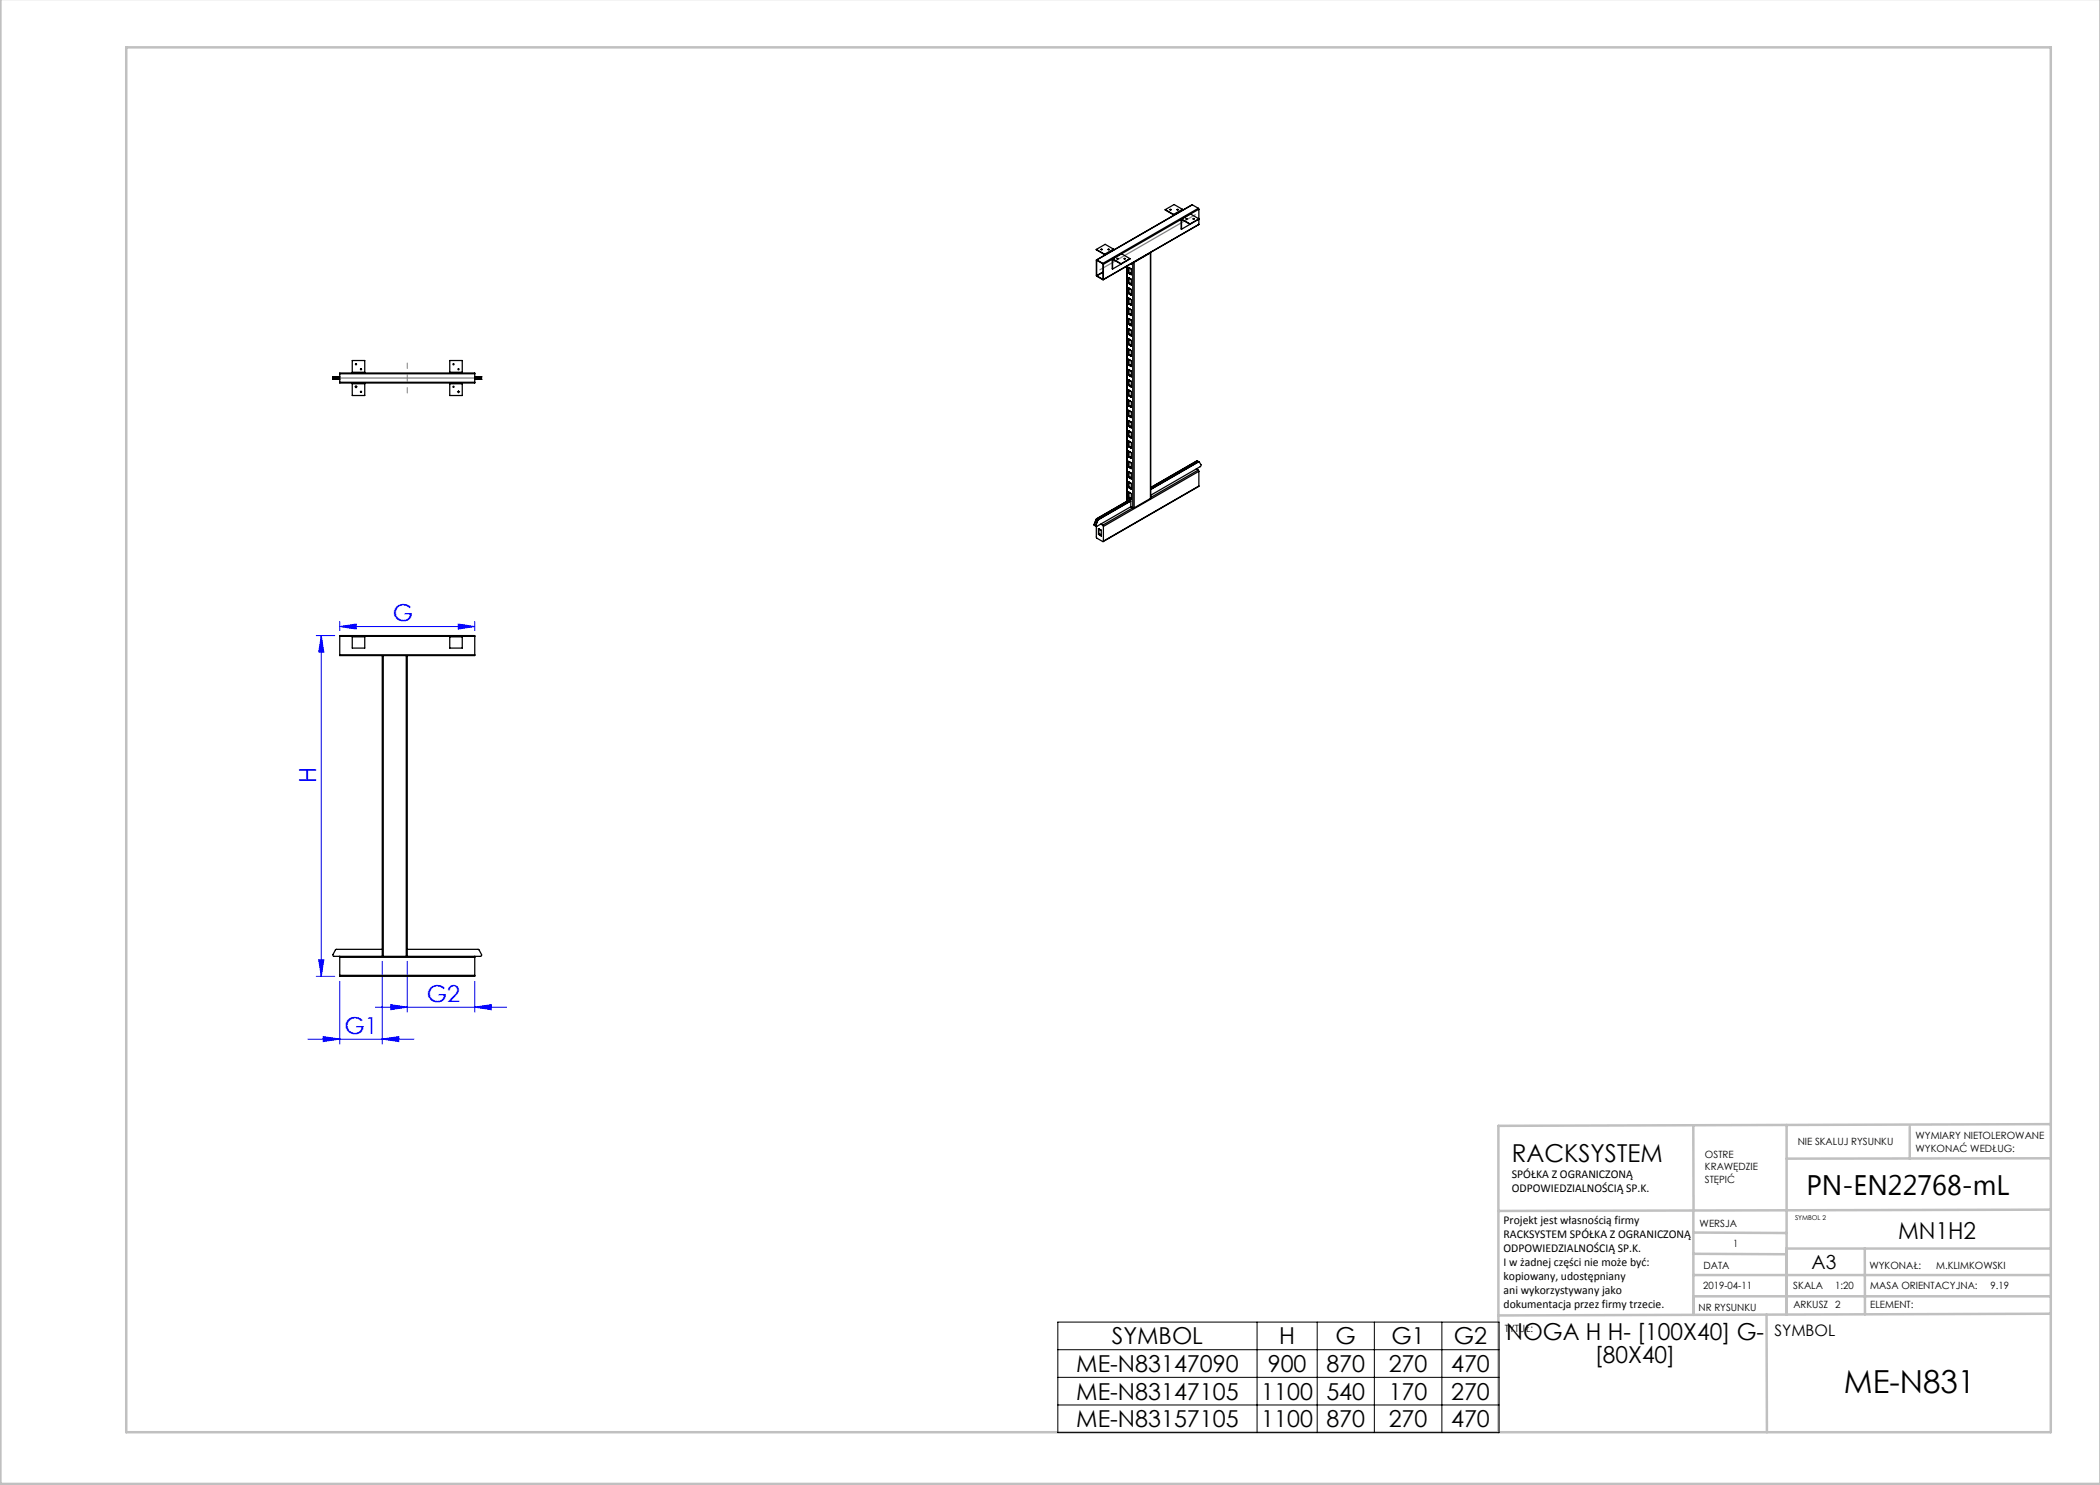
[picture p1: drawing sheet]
<svg xmlns="http://www.w3.org/2000/svg" width="420mm" height="297mm" viewBox="0 0 420 297" stroke-linecap="round" stroke-linejoin="round" font-family="sans-serif">
<g fill="none" stroke="#00f" stroke-width=".2">
<path d="M63.3 127.1h3.7M64.3 127.1v68.2M64.3 127.1l.5 3.3h-1.1zM68 125.3l3.3-.5v1zM68 124.3v1.8M68 125.3h27M91.6 124.8l3.4 .5-3.4 .5zM95 124.3v1.8M63.3 195.3h3.7M63.7 192h1.1l-.5 3.3zM68 196.3v12.5M76.5 192.3v16.5"/>
<path d="M81.5 192.3v10.1M95 196.3v6.1M61.6 207.8h21.2M64.6 207.3l3.4 .5-3.4 .5zM75.1 201.4h26.2M76.5 207.8l3.3-.5v1zM78.1 200.9l3.4 .5-3.4 .5zM95 201.4l3.3-.5v1z"/>
</g>
<g fill="none" stroke="#c0c0c0" stroke-width=".5">
<path d="M.1 -.1v296.9h419.9M25.2 9.5h385v276.9h-385zM338.7 225.2v16.9M357.3 225v37.9M382 225.4v6.3M410.1 224.8l-110.4 .4v61.2M410.1 231.7h-52.8M338.7 259.3h71.5M338.7 255h71.5M338.7 250.8l18.6 .1M338.7 246.5l18.6 .1M338.7 242.1v20.9"/>
<path d="M373 249.7v13.2M410.1 241.9l-110.4 .3M410.2 249.7h-52.9v13.2M353.3 262.9l.1 23.5M410.2 262.7l-110.5 .4"/>
</g>
<path d="M222.8 49.9l-1.8 1M224.2 50.7l-1.8 1M236.6 41.9l-1.8 1M238 42.7l-1.8 1.1M239.1 42.9l-19.1 11.1M68 75.6h27M70.5 74.6h2.5M70.5 76.6h2.5M90 74.6h2.5M90 76.6h2.5" fill="none" stroke="#808080" stroke-width=".25"/>
<path d="M81.5 78.6v-6" fill="none" stroke="#808080" stroke-width=".2" stroke-dasharray="15.2 1.3 1.3 1.3" stroke-dashoffset="14.1"/>
<path d="M71 77.4h.4M71.2 77.1v.5M91.5 78.4h.4M91.7 78.1v.5M211.6 264.4h88.2v22.1h-88.2zM211.6 269.9h88.2M211.6 275.5h88.2M251.4 264.4v22.1M263.4 264.4v22.1M274.9 264.4v22.1M288.4 264.4v22.1M211.6 281h88.2" fill="none" stroke="#000" stroke-width=".2"/>
<g fill="#00f">
<path d="M64.6 207.3l3.4 .5-3.4 .5zM76.5 207.8l3.3-.5v1zM78.1 200.9l3.4 .5-3.4 .5zM95 201.4l3.3-.5v1zM68 125.3l3.3-.5v1zM91.6 124.8l3.4 .5-3.4 .5z"/>
<path d="M63.7 192h1.1l-.5 3.3zM64.3 127.1l.5 3.3h-1.1z"/>
</g>
<g fill="none" stroke="#000" stroke-width=".25">
<path d="M219.3 49.9l1.7 1.1M219.3 49.9l1.6 .9M219.3 55.1l.1 .1M219.3 52.1v3M219.4 52h-.1v3.1l1.3 .8h.1M219.4 52.1l1.2 .7v3M219.4 52.1h-.1M219.4 52l1.2 .7M219.4 55.2l1.2 .7M220.2 49.9h.2M220.6 52.7l.1 .2M220.6 55.8v.1"/>
<path d="M220.6 54.4l-1.3 .7M220.6 54.5l-1.2 .7M220.7 52.9v3M220.9 50.8l.1 .2M221.7 49.9h.1M222.4 51.8l.1 2M222.4 51.8l-1.7 1.1M222.5 52v1.8M222.6 51.8h-.2M222.6 51.8l1.6 .9M222.6 51.9l-.1 .1M222.6 51.9l1.6 .8"/>
<path d="M222.7 49.8l.1 .2M222.7 49.8l-1.8 1M222.7 49.8l-1.7-.9-1.7 1M223.4 51.8h.2M224.3 52.8h.1M224.3 50.8l-1.8 1M224.3 50.8l1.7 .9M224.3 50.8l-1.7 1M224.8 51.8h.2M225.4 53.2v47.1M225.4 53.2v47M225.7 58.7h.1"/>
<path d="M225.7 56.6v.1M225.7 54.6h.1M225.7 53.5v1.1M225.7 55.5v1.1M225.7 57.6v1.1M225.7 59.6v1.1M225.7 57.6h.1M225.7 55.5h.1M225.7 53.5h.1M225.7 59.6l.3 .2M225.7 59.6h.1M225.7 57.6l.3 .2"/>
<path d="M225.7 55.5l.5 .3M225.7 53.5l.6 .3v1.1M225.7 58.7l.2 .1M225.7 56.7l.2 .1M225.7 54.6l.2 .1M225.8 54.6h.1M225.8 56.6h.1M225.8 58.6v.1M225.8 54.6h-.1M225.8 53.5v1.1M225.8 55.6v1M225.8 57.6v1"/>
<path d="M225.8 59.6v1.1M225.8 56.6h-.1M225.8 58.6l-.1 .1M225.8 54.6l.3 .1M225.8 56.6l.3 .2M225.8 58.7l.3 .1M225.8 56.6l-.1 .1M225.8 58.7h-.1M225.9 58.8h.1M225.9 56.7l.1 .1M225.9 56.7v.1M225.9 54.7l.1 .1"/>
<path d="M225.9 54.7h.1M225.9 56.7h.1M226 51.7l-1.8 1M226 51.7l-3.5 2.1M226 59.8l.3 .2v1M226 58.8l.1 .1M226 57.8l.3 .1v1.1M226 56.8l.1 .1M226 54.8h.1M226 56.8h.1M226 58.8h.1M226.1 53.7h-.1"/>
<path d="M226.1 55.7h-.1M226.1 57.8h-.1M226.1 59.8h-.1M226.1 58.9l.1 .1M226.1 56.9l.1 .1M226.1 54.8l.1 .1M226.1 52.8l.1 .1M226.1 54.7l.1 .1M226.1 56.8h.1M226.1 58.8l.1 .1M226.1 54.7l-.1 .1M226.1 54.7h.1"/>
<path d="M226.1 58.8h.1M226.1 56.8h-.1M226.1 58.8h-.1M226.2 54.8h-.1M226.2 54.8l.1 .1M226.2 56.8l-.1 .1M226.2 56.8l.1 .1M226.2 58.9h-.1M226.2 58.9h.1M226.2 52.8h.1M226.2 52.9h.1M226.2 59h.1"/>
<path d="M226.3 55.9h.1M226.3 57h-.1M226.3 54.9h-.1M226.3 52.7v.2M226.3 55.9v1.1M226.3 52.9h-.1M226.3 59h-.1M226.5 52.5v49.1M226.8 52.5h-.1M226.8 52.5v49.1M230.1 50.6v-.1v49.2M230.1 50.6l-3.3 1.9"/>
<path d="M230.1 50.6v49.1M233.1 41.9l1.6 1.2M233.1 41.9l1.6 1M234 42h.2M234 42h.1M234.7 42.9l.1 .1M235.4 42h.2M235.4 42h.1M236.2 43.9l-11.9 6.9M236.2 43.9l.1 1.9M236.3 43.8l1.8-1 1.7 1-1.8 1M236.3 44v1.8"/>
<path d="M236.3 43.8l-.1 .1M236.3 43.8l1.7 1M236.4 43.9l-.1 .1M236.4 43.9l1.6 .9M236.5 41.9l.1 .1M236.5 41.9l-1.8 1M236.5 41.9l-1.7-1-1.7 1M237.2 43.8h.2M238.1 44.8h.1M238.5 41l-19.2 11M238.5 41l-19.1 11M238.5 41l1.2 .7"/>
<path d="M238.6 43.8h.2M239.7 41.7l.1 .1M239.7 41.7l-19.1 11M239.8 44.9l-19.2 11.1M239.8 41.8l-3.5 2M239.8 43.8l-3.5 2M239.8 41.8v3.1M239.8 44.9l-19.1 11M66.6 75.8v.1M66.6 75.4h.1M66.6 75.8h.5M66.6 75.9h.5"/>
<path d="M66.6 75.4h.5M67.1 75.8h.2M67.1 75.9h.2M67.1 75.4h.2M67.1 75.4h.1M67.1 75.8v.1M67.3 75.8h.7M67.3 75.9h.7M67.3 75.4h.7M67.3 75.4h.1M67.3 75.8v.1M68 74.8v-.2h27v.2"/>
<path d="M68 76.5v.1h27v-.1M68 74.8v1.7M68 76.5h27M68 74.8h27M70.5 74.5v.1M70.5 76.6v.2M70.5 74.5v-2.4h2.5v2.4M70.5 76.8v2.3h2.5v-2.3M70.5 74.5h2.5M70.5 76.8h2.5M73 74.5v.1M73 76.6v.2"/>
<path d="M90 74.5v.1M90 76.6v.2M90 74.5v-2.4h2.5v2.4M90 76.8v2.3h2.5v-2.3M90 74.5h2.5M90 76.8h2.5M92.5 74.5v.1M92.5 76.6v.2M95 74.8v1.7M95 75.8h.6M95 75.9h.6M95 75.4h.6"/>
<path d="M95.6 75.8h.2M95.6 75.9h.2M95.6 75.4h.2M95.6 75.4h.1M95.6 75.8v.1M95.8 75.4h.1M95.8 75.8v.1M95.8 75.8h.5M95.8 75.9h.5M95.8 75.4h.5M96.3 75.8v.1M96.3 75.4h.1"/>
<path d="M225.7 79.1h.1M225.7 77v.1M225.7 75h.1M225.7 73h.1M225.7 70.9v.1M225.7 68.9h.1M225.7 66.8v.1M225.7 64.8h.1M225.7 62.8h.1M225.7 60.7v.1M225.7 61.7v1.1M225.7 63.7v1.1"/>
<path d="M225.7 65.8v1M225.7 67.8v1.1M225.7 69.8v1.1M225.7 71.9v1.1M225.7 73.9v1.1M225.7 76v1M225.7 78v1.1M225.7 78h.1M225.7 75.9h.1M225.7 73.9h.1M225.7 67.8h.1M225.7 65.7h.1"/>
<path d="M225.7 63.7h.1M225.7 61.7h.1M225.7 78l.6 .3v1.1M225.7 75.9l.3 .2M225.7 73.9l.3 .2M225.7 71.9l.3 .1M225.7 71.9h.1M225.7 69.8l.3 .2M225.7 69.8h.1M225.7 67.8l.3 .2M225.7 65.7l.6 .4v1.1M225.7 63.7l.3 .2"/>
<path d="M225.7 61.7l.3 .1M225.7 79.1l.2 .1M225.7 77.1l.2 .1M225.7 75l.2 .1M225.7 73l.2 .1M225.7 71l.2 .1M225.7 68.9l.2 .1M225.7 66.9l.2 .1M225.7 64.8l.2 .1M225.7 62.8l.2 .1M225.7 60.8h.2M225.7 65.7v.1"/>
<path d="M225.7 75.9v.1M225.8 60.7h.1M225.8 62.7v.1M225.8 64.8h.1M225.8 66.8h.1M225.8 68.8v.1M225.8 70.9h.1M225.8 72.9v.1M225.8 75h.1M225.8 77h.1M225.8 79v.1M225.8 61.7v1"/>
<path d="M225.8 63.7v1.1M225.8 65.8v1M225.8 67.8v1M225.8 69.9v1M225.8 71.9v1M225.8 73.9v1.1M225.8 76v1M225.8 78v1M225.8 60.7h-.1M225.8 62.7l-.1 .1M225.8 64.8h-.1M225.8 66.8h-.1"/>
<path d="M225.8 68.8l-.1 .1M225.8 70.9h-.1M225.8 72.9l-.1 .1M225.8 75h-.1M225.8 77h-.1M225.8 79l-.1 .1M225.8 66.8l.3 .2M225.8 68.9l.3 .1M225.8 79.1l.3 .1M225.8 60.7l.1 .1M225.8 60.7l-.1 .1M225.8 62.8h.1"/>
<path d="M225.8 62.8h-.1M225.8 64.8l.1 .1M225.8 66.8l-.1 .1M225.8 68.9h-.1M225.8 70.9l.1 .1M225.8 70.9l-.1 .1M225.8 73h.1M225.8 73h-.1M225.8 75l.1 .1M225.8 77l.1 .1M225.8 77l-.1 .1M225.8 79.1h-.1"/>
<path d="M225.9 79.2l.1 .1M225.9 79.2h.1M225.9 77.1l.1 .1M225.9 77.2h.1M225.9 75.1l.1 .1M225.9 75.1h.1M225.9 73.1h.1M225.9 71l.1 .1M225.9 71v.1M225.9 69h.1M225.9 66.9l.1 .1M225.9 66.9v.1"/>
<path d="M225.9 64.9l.1 .1M225.9 64.9h.1M225.9 62.9h.1M225.9 60.8l.1 .1M225.9 60.8h.1M225.9 66.9h.1M225.9 71h.1M225.9 77.1v.1M225.9 60.8h.2M225.9 62.8l.2 .1M225.9 64.9h.2M225.9 71h.2"/>
<path d="M225.9 73l.2 .1M225.9 75.1h.2M225.9 77.1l.2 .1M226 79.3h.1M226 77.2l.1 .1M226 76.1l.3 .2v1.1M226 75.2l.1 .1M226 74.1l.3 .1v1.1M226 73.1l.1 .1M226 72l.3 .2v1.1M226 71.1l.1 .1M226 70l.3 .2v1.1"/>
<path d="M226 69l.1 .1M226 67l.1 .1M226 65l.1 .1M226 63.9l.3 .1v1.1M226 62.9l.1 .1M226 61.8l.3 .2v1.1M226 60.9l.1 .1M226 60.9h.1M226 62.9h.1M226 65h.1M226 67h.1M226 69h.1"/>
<path d="M226 71.1h.1M226 73.1h.1M226 75.2h.1M226 77.2h.1M226 68l.2 .1M226.1 61.9h-.1M226.1 63.9h-.1M226.1 65.9l-.1 .1M226.1 68h-.1M226.1 70h-.1M226.1 72.1h-.1M226.1 74.1h-.1"/>
<path d="M226.1 76.1l-.1 .1M226.1 78.2h-.1M226.1 79.3l.1 .1M226.1 77.3l.1 .1M226.1 75.3h.1M226.1 73.2l.1 .1M226.1 71.2l.1 .1M226.1 69.1l.1 .1M226.1 67.1l.1 .1M226.1 65.1h.1M226.1 63l.1 .1M226.1 61l.1 .1"/>
<path d="M226.1 60.8l.1 .1M226.1 62.9l.1 .1M226.1 64.9l.1 .1M226.1 67l.1 .1M226.1 69l.1 .1M226.1 71l.1 .1M226.1 73.1l.1 .1M226.1 75.1l.1 .1M226.1 77.2l.1 .1M226.1 79.2l.1 .1M226.1 60.8h.1M226.1 62.9h.1"/>
<path d="M226.1 64.9h.1M226.1 67h.1M226.1 69h.1M226.1 71h.1M226.1 73.1h.1M226.1 75.1h.1M226.1 77.2h.1M226.1 79.2h.1M226.1 60.8l-.1 .1M226.1 62.9h-.1M226.1 64.9l-.1 .1M226.1 67h-.1"/>
<path d="M226.1 69h-.1M226.1 71l-.1 .1M226.1 73.1h-.1M226.1 75.1l-.1 .1M226.1 77.2h-.1M226.1 79.2l-.1 .1M226.2 60.9l-.1 .1M226.2 60.9l.1 .1M226.2 63h-.1M226.2 63h.1M226.2 65l-.1 .1M226.2 65l.1 .1"/>
<path d="M226.2 67.1h-.1M226.2 67.1h.1M226.2 69.1h-.1M226.2 69.1l.1 .1M226.2 71.1l-.1 .1M226.2 71.1l.1 .1M226.2 73.2h-.1M226.2 73.2h.1M226.2 75.2l-.1 .1M226.2 75.2l.1 .1M226.2 77.3h-.1M226.2 77.3h.1"/>
<path d="M226.2 79.3h-.1M226.2 79.3l.1 .1M226.2 75.3h.1M226.2 73.3h.1M226.2 71.3h.1M226.2 69.2h.1M226.2 65.1h.1M226.2 63.1h.1M226.2 61.1h.1M226.3 68.1h.1M226.3 79.4h-.1M226.3 77.4h-.1"/>
<path d="M226.3 67.2h-.1M226.3 68.1v1.1M226.3 61l-.1 .1M226.3 63.1h-.1M226.3 65.1h-.1M226.3 69.2h-.1M226.3 71.3h-.1M226.3 73.3h-.1M226.3 75.3h-.1M225.7 99.5h.1M225.7 97.5h.1M225.7 95.4v.1"/>
<path d="M225.7 93.4h.1M225.7 91.3v.1M225.7 89.3h.1M225.7 87.3h.1M225.7 85.2v.1M225.7 83.2h.1M225.7 81.1h.1M225.7 80v1.1M225.7 82.1v1.1M225.7 84.1v1.1M225.7 86.2v1.1M225.7 88.2v1.1"/>
<path d="M225.7 90.3v1M225.7 92.3v1.1M225.7 94.3v1.1M225.7 96.4v1.1M225.7 98.4v1.1M225.7 98.4h.1M225.7 92.3h.1M225.7 90.2h.1M225.7 88.2h.1M225.7 86.2h.1M225.7 80h.1M225.7 98.4l.3 .2"/>
<path d="M225.7 96.4l.3 .1M225.7 96.4h.1M225.7 94.3l.3 .2M225.7 94.3h.1M225.7 92.3l.3 .2M225.7 90.2l.6 .4v1.1M225.7 88.2l.3 .2M225.7 86.2l.3 .1M225.7 84.1l.3 .2M225.7 84.1h.1M225.7 82.1l.3 .2M225.7 82.1h.1"/>
<path d="M225.7 80l.3 .2M225.7 99.5l.2 .1M225.7 97.5l.2 .1M225.7 95.5l.2 .1M225.7 93.4l.2 .1M225.7 91.4l.2 .1M225.7 89.3l.2 .1M225.7 87.3l.2 .1M225.7 85.3h.2M225.7 83.2l.2 .1M225.7 81.2l.2 .1M225.7 90.2v.1"/>
<path d="M225.8 81.1h.1M225.8 83.1v.1M225.8 85.2h.1M225.8 87.2v.1M225.8 89.3h.1M225.8 91.3h.1M225.8 93.3v.1M225.8 95.4h.1M225.8 97.4v.1M225.8 99.5h.1M225.8 80.1v1M225.8 82.1v1"/>
<path d="M225.8 84.1v1.1M225.8 86.2v1M225.8 88.2v1.1M225.8 90.3v1M225.8 92.3v1M225.8 94.3v1.1M225.8 96.4v1M225.8 98.4v1.1M225.8 81.1h-.1M225.8 83.1l-.1 .1M225.8 85.2h-.1M225.8 87.2l-.1 .1"/>
<path d="M225.8 89.3h-.1M225.8 91.3h-.1M225.8 93.3l-.1 .1M225.8 95.4h-.1M225.8 97.4l-.1 .1M225.8 99.5h-.1M225.8 81.1l.3 .2M225.8 91.3l.3 .2M225.8 81.1l-.1 .1M225.8 83.2l.1 .1M225.8 83.2h-.1M225.8 85.2l.1 .1"/>
<path d="M225.8 85.2l-.1 .1M225.8 87.3h.1M225.8 87.3h-.1M225.8 89.3l.1 .1M225.8 91.3l-.1 .1M225.8 93.4h-.1M225.8 93.4l.1 .1M225.8 95.4l.1 .1M225.8 95.4l-.1 .1M225.8 97.5h.1M225.8 97.5h-.1M225.8 99.5l.1 .1"/>
<path d="M225.9 99.6l.1 .1M225.9 99.6h.1M225.9 97.6h.1M225.9 95.5l.1 .1M225.9 95.5v.1M225.9 93.5h.1M225.9 91.4l.1 .1M225.9 91.4v.1M225.9 89.4l.1 .1M225.9 89.4h.1M225.9 87.4h.1M225.9 85.3l.1 .1"/>
<path d="M225.9 85.3h.1M225.9 83.3h.1M225.9 81.2l.1 .1M225.9 81.2v.1M225.9 81.2h.1M225.9 91.4h.1M225.9 95.5h.1M225.9 83.2l.2 .1M225.9 85.3h.2M225.9 87.3l.2 .1M225.9 89.4h.2M225.9 95.5h.2"/>
<path d="M225.9 99.6h.2M226 99.7l.1 .1M226 98.6l.3 .1v1.1M226 97.6l.1 .1M226 96.5l.3 .2v1.1M226 95.6l.1 .1M226 94.5l.3 .2v1M226 93.5l.1 .1M226 91.5l.1 .1M226 89.5h.1M226 88.4l.3 .1v1.1M226 87.4l.1 .1"/>
<path d="M226 86.3l.3 .2v1.1M226 85.4l.1 .1M226 84.3l.3 .1v1.1M226 83.3l.1 .1M226 82.3l.3 .1v1.1M226 81.3l.1 .1M226 81.3h.1M226 83.3h.1M226 87.4h.1M226 91.5h.1M226 93.5h.1M226 95.6h.1"/>
<path d="M226 99.7h.1M226 92.5l.2 .1M226 80.2l.2 .1M226.1 80.2h-.1M226.1 82.3h-.1M226.1 84.3h-.1M226.1 86.3l-.1 .1M226.1 88.4h-.1M226.1 90.4l-.1 .1M226.1 92.5h-.1M226.1 94.5h-.1M226.1 96.6h-.1"/>
<path d="M226.1 98.6h-.1M226.1 99.8h.1M226.1 97.7l.1 .1M226.1 95.7l.1 .1M226.1 93.6l.1 .1M226.1 91.6l.1 .1M226.1 89.5l.1 .1M226.1 87.5l.1 .1M226.1 85.5l.1 .1M226.1 83.4l.1 .1M226.1 81.4l.1 .1M226.1 81.3h.1"/>
<path d="M226.1 83.3l.1 .1M226.1 85.3l.1 .1M226.1 87.4l.1 .1M226.1 89.4l.1 .1M226.1 91.5h.1M226.1 93.5l-.1-.1-.1 .1M226.1 93.5l.1 .1M226.1 95.5l.1 .1M226.1 97.6l-.1-.1-.1 .1M226.1 97.6l.1 .1M226.1 99.6l.1 .1M226.1 83.3h.1"/>
<path d="M226.1 85.3h.1M226.1 87.4h.1M226.1 89.4h.1M226.1 93.5h.1M226.1 95.5h.1M226.1 97.6h.1M226.1 81.3h-.1M226.1 83.3h-.1M226.1 85.3l-.1 .1M226.1 87.4h-.1M226.1 89.4l-.1 .1M226.1 91.5h-.1"/>
<path d="M226.1 93.5h-.1M226.1 95.5l-.1 .1M226.1 97.6h-.1M226.1 99.6l-.1 .1M226.2 81.3l-.1 .1M226.2 81.3l.1 .1M226.2 83.4h-.1M226.2 83.4h.1M226.2 85.4l-.1 .1M226.2 85.4l.1 .1M226.2 87.5h-.1M226.2 87.5h.1"/>
<path d="M226.2 89.5h-.1M226.2 89.5l.1 .1M226.2 91.5l-.1 .1M226.2 91.5l.1 .1M226.2 93.6h-.1M226.2 93.6l.1 .1M226.2 95.6l-.1 .1M226.2 95.6l.1 .1M226.2 97.7h-.1M226.2 97.7h.1M226.2 99.7l-.1 .1M226.2 99.7l.1 .1"/>
<path d="M226.2 99.8h.1M226.2 97.8h.1M226.2 95.8h.1M226.2 93.7h.1M226.2 87.6h.1M226.2 85.6h.1M226.2 83.5h.1M226.2 81.5h.1M226.3 92.6h.1M226.3 80.4h.1M226.3 91.7h-.1M226.3 89.6h-.1"/>
<path d="M226.3 80.4v1.1M226.3 92.6v1.1M226.3 81.5h-.1M226.3 83.5h-.1M226.3 85.5l-.1 .1M226.3 87.6h-.1M226.3 93.7h-.1M226.3 95.7l-.1 .1M226.3 97.8h-.1M226.3 99.8h-.1M230.1 99.7l-3.3 1.9M239.2 93.8l.4 .2"/>
<path d="M239.3 92.2h.2M239.3 92.2h.1M239.3 92.2l-9.2 5.3M239.4 92.2l.2 .2M239.4 92.2l-9.3 5.3M239.6 94l.2 .3M239.6 94l-9.5 5.5M239.7 92.4h.1M239.7 92.4l-9.6 5.5M239.7 92.4h.2M239.8 97.2l-19.2 11.1M239.8 94.3v2.9"/>
<path d="M239.8 94.3l-19.1 11M239.8 97.2l-19.1 11M239.9 92.4l.3 .6-.2 .3-9.9 5.7M218.8 104.9l.1 .2M218.8 104.9h.1M218.9 104.9v.2l.3-.1M219.2 105v.3M219.2 105v.1M219.2 103.9v.1M219.2 103.9l-.4 1M219.2 104l-.3 .9M219.3 105.3v2.2l1.2 .8 .2-.1"/>
<path d="M219.3 103.7l-.1 .2M219.3 103.7l.1 .1M219.4 103.8l-.2 .2M219.5 104.1h.1M219.5 104.1l-.3 .9M219.5 104.1l-.3 1M219.7 103.9l-.2 .2M219.7 106.8h.1M219.7 105.7v1.1M219.7 105.7h.1M219.7 105.7l.3 .2M219.7 106.9l.2 .1"/>
<path d="M219.8 106.8h.1M219.8 106.8h-.1M219.8 105.8v1M219.8 106.8l.1 .1M219.8 106.8l-.1 .1M219.9 106.9v.1M219.9 106.9l.1 .1M219.9 106.9h.1M219.9 106.9l.2 .1M220 107l.1 .1M220 107h.1M220 105.9l.2 .1"/>
<path d="M220 105.9h.1M220.1 107.1l.1 .1M220.1 107h.1M220.1 107h-.1M220.1 107v.1M220.1 107l.2 .1M220.1 104.8l.4 .2M220.2 107.2h.1M220.3 106.1h.1M220.3 106.1v1.1M220.3 106.9l-.2 .1M220.3 107.2h-.1"/>
<path d="M220.3 107.1h-.1M220.5 105l.2 .3M220.7 105.3v2.9M225.8 100l-6.4 3.8M225.8 100l-6.5 3.7M225.8 100v.3M226.1 100.2h.1M226.2 101.3l-6.9 4h-.1v-.2M226.2 100.2l-6.5 3.7M226.2 100.2v1.1M226.2 101.3l.3 .3M226.5 101.6h.3"/>
<path d="M226.5 101.6l-6 3.4M68 131v.1h8.5M68 127.3v-.2h27v.2M68 131h27M68 127.3v3.7M68 127.3h2.5M70.5 127.2v.2M70.5 127.4v2.2h2.5v-2.2M70.5 127.2h2.5M70.5 127.1v.1M70.5 127.4h2.5M73 127.2v.2"/>
<path d="M73 127.1v.1M73 127.3h17M76.5 131.1v60.2M76.5 131.1h.2M76.7 131.1h4.6M76.7 131.1v60.2M81.3 131.1h.1M81.3 131.1v60.2M81.5 131.1v60.2M90 127.2v.2M90 127.2h2.5M90 127.4h2.5"/>
<path d="M90 127.4v2.2h2.5v-2.2M90 127.1v.1M92.5 127.2v.2M92.5 127.1v.1M92.5 127.3h2.5M95 131v.1h-13.6M95 127.3v3.7M68 195.1v.2h27v-.2M68 191.3v.2M68 191.5v3.6M68 195.1h27M68 191.5h27"/>
<path d="M76.5 189.9h-9.2l-.7 1.1 .2 .3h9.7M76.5 191.3h.2M76.7 191.3h4.6M81.3 191.3h.2M81.5 189.9h14.1l.7 1.1-.2 .3h-14.6M95 191.3v.2M95 191.5v3.6"/>
<circle cx="220.3" cy="49.9" r=".1"/>
<circle cx="221.8" cy="49.9" r=".1"/>
<circle cx="223.5" cy="51.7" r=".1"/>
<circle cx="224.9" cy="51.7" r=".1"/>
<circle cx="234.1" cy="41.9" r=".1"/>
<circle cx="235.5" cy="41.9" r=".1"/>
<circle cx="237.3" cy="43.8" r=".1"/>
<circle cx="238.7" cy="43.8" r=".1"/>
<circle cx="71.2" cy="77.4" r=".11"/>
<circle cx="71.2" cy="72.9" r=".11"/>
<circle cx="72.2" cy="73.9" r=".11"/>
<circle cx="72.2" cy="78.4" r=".11"/>
<circle cx="90.7" cy="72.9" r=".11"/>
<circle cx="90.7" cy="77.4" r=".11"/>
<circle cx="91.7" cy="78.4" r=".11"/>
<circle cx="91.7" cy="73.9" r=".11"/>
</g>
<text font-size="6.3" x="368.8" y="278.5">ME-N831</text>
<text font-size="5.6" x="361.3" y="239.1">PN-EN22768-mL</text>
<text font-size="4.9" x="302.4" y="232.4">RACKSYSTEM</text>
<g font-size="4.7" fill="#00f">
<text x="78.6" y="124.3">G</text>
<text x="63.2" y="156.6" transform="rotate(-90 63.2 156.6)">H</text>
<text x="85.4" y="200.4">G2</text>
<text x="68.9" y="206.8">G1</text>
</g>
<g font-size="4.7">
<text x="379.6" y="247.8">MN1H2</text>
<text x="222.4" y="268.9">SYMBOL</text>
<text x="255.8" y="268.9">H</text>
<text x="267.1" y="268.9">G</text>
<text x="278.3" y="268.9">G1</text>
<text x="290.8" y="268.9">G2</text>
<text x="301.2" y="268.1">NOGA H H- [100X40] G-</text>
<text x="215.2" y="274.4">ME-N83147090</text>
<text x="253.5" y="274.4">900</text>
<text x="265.3" y="274.4">870</text>
<text x="277.7" y="274.4">270</text>
<text x="290.2" y="274.4">470</text>
<text x="319" y="272.6">[80X40]</text>
<text x="215.2" y="279.9">ME-N83147105</text>
<text x="252.3" y="279.9">1100</text>
<text x="265.3" y="279.9">540</text>
<text x="277.7" y="279.9">170</text>
<text x="290.2" y="279.9">270</text>
<text x="215.2" y="285.4">ME-N83157105</text>
<text x="252.3" y="285.4">1100</text>
<text x="265.3" y="285.4">870</text>
<text x="277.7" y="285.4">270</text>
<text x="290.2" y="285.4">470</text>
</g>
<text font-size="3.9" x="362.3" y="253.8">A3</text>
<text font-size="3.2" x="354.9" y="267.2">SYMBOL</text>
<g font-size="2.4">
<text x="302.4" y="235.6">SPÓŁKA Z OGRANICZONĄ</text>
<text x="302.4" y="238.4">ODPOWIEDZIALNOŚCIĄ SP.K.</text>
<text x="300.7" y="244.7">Projekt jest własnością firmy</text>
<text x="300.7" y="247.5">RACKSYSTEM SPÓŁKA Z OGRANICZONĄ</text>
<text x="300.7" y="250.3">ODPOWIEDZIALNOŚCIĄ SP.K.</text>
<text x="300.7" y="253.1">I w żadnej części nie może być:</text>
<text x="300.7" y="256">kopiowany, udostępniany</text>
<text x="300.7" y="258.8">ani wykorzystywany jako</text>
<text x="300.7" y="261.6">dokumentacja przez firmy trzecie.</text>
</g>
<g font-size="2">
<text x="383.1" y="227.9">WYMIARY NIETOLEROWANE</text>
<text x="341" y="231.6">OSTRE</text>
<text x="359.5" y="228.9">NIE SKALUJ RYSUNKU</text>
<text x="383.1" y="230.4">WYKONAĆ WEDŁUG:</text>
<text x="341" y="234.1">KRAWĘDZIE</text>
<text x="341" y="236.6">STĘPIĆ</text>
<text x="339.9" y="245.4">WERSJA</text>
<text x="346.6" y="249.5">1</text>
<text x="340.6" y="257.7">2019-04-11</text>
<text x="340.7" y="253.8">DATA</text>
<text x="358.7" y="257.7">SKALA</text>
<text x="367" y="257.7">1:20</text>
<text x="373.9" y="253.8">WYKONAŁ:</text>
<text x="374.1" y="257.7">MASA ORIENTACYJNA:</text>
<text x="387.2" y="253.8">M.KLIMKOWSKI</text>
<text x="398.1" y="257.7">9.19</text>
<text x="339.7" y="262.3">NR RYSUNKU</text>
<text x="358.7" y="261.7">ARKUSZ 2</text>
<text x="374.1" y="261.7">ELEMENT:</text>
<text x="301" y="266.4">TYTUŁ:</text>
</g>
<text font-size="1.3" x="359" y="244">SYMBOL 2</text>
</svg>
